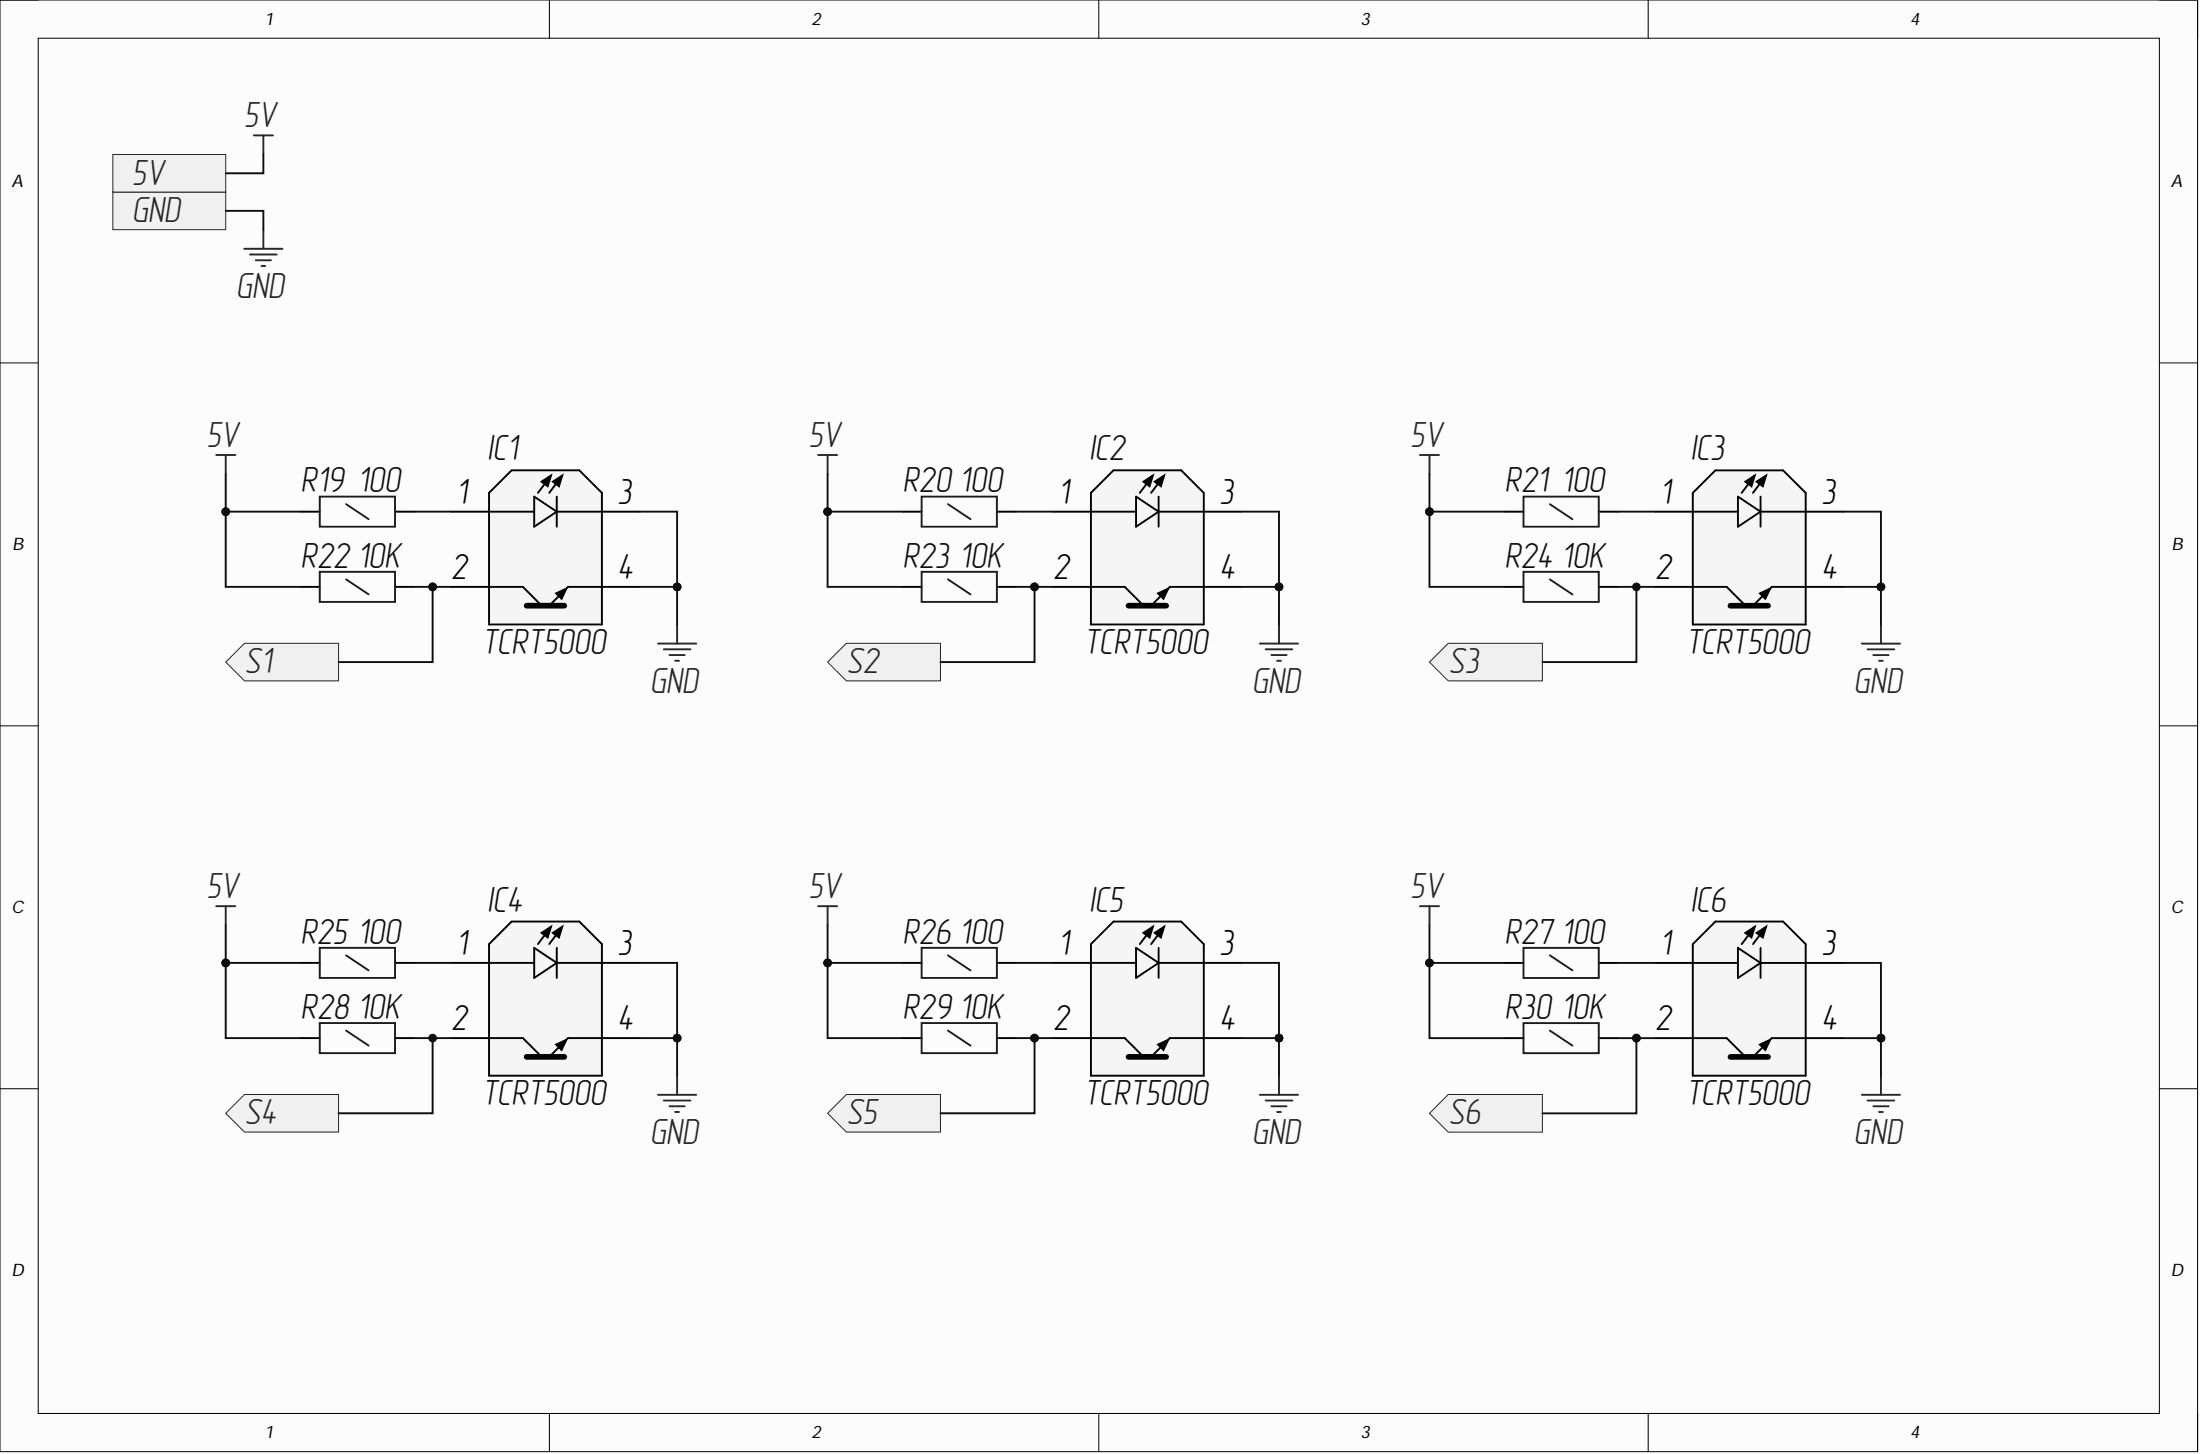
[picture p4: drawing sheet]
<svg xmlns="http://www.w3.org/2000/svg" width="292mm" height="193mm" viewBox="0 0 292 193" stroke-linecap="round" stroke-linejoin="round" font-family="sans-serif">
<path d="M0 0h291.8v192.7h-291.8z" fill-rule="evenodd" fill="#fcfcfc"/>
<path d="M0 0h291.8v192.7h-291.8z" fill="none" stroke="#000" stroke-width=".13"/>
<path d="M5.1 5.1h281.6v182.5h-281.6z" fill-rule="evenodd" fill="#fcfcfc"/>
<g fill="none" stroke="#000" stroke-width=".13">
<path d="M0 0h5.1M5.1 5.1h281.6v182.5h-281.6zM72.9 0v5.1M145.9 0v5.1M218.8 0v5.1M286.7 0h5.1v5.1M0 48.2h5.1M286.7 48.2h5.1M0 96.3h5.1M286.7 96.3h5.1M0 144.5h5.1M286.7 144.5h5.1"/>
<path d="M72.9 187.6v5.1M145.9 187.6v5.1M218.8 187.6v5.1M291.8 187.6v5.1"/>
</g>
<path d="M59.9 67.9h5M59.9 77.9h5M79.9 67.9h5M79.9 77.9h5" fill="none" stroke="#000" stroke-width=".25"/>
<path d="M64.9 65.4l3-3h9l3 3v17.5h-15z" fill-rule="evenodd" fill="#f5f5f5"/>
<path d="M64.9 65.4l3-3h9l3 3v17.5h-15z" fill="none" stroke="#f5f5f5" stroke-width=".13"/>
<g fill="none" stroke="#000" stroke-width=".25">
<path d="M40 67.9h2.5M40 77.9h2.5M52.4 67.9h2.5M52.4 77.9h2.5M64.9 65.4l3-3h9l3 3v17.5h-15zM64.9 67.9h6M64.9 77.9h4.5l2.5 2.5M70.9 65.9l3 2-3 2zM71.9 63.9l1.3-.8-.5 1.4zM72.9 63.4l-1.5 2M73.4 63.9l1.2-.8-.4 1.4zM73.8 78.7l1.4-.6-.6 1.4z"/>
<path d="M73.9 65.9v4M73.9 67.9h6M74.4 63.4l-1.5 2M79.9 77.9h-4.5l-2.5 2.5M139.8 67.9h5M139.8 77.9h5M159.8 67.9h5M159.8 77.9h5"/>
</g>
<path d="M69.9 80.4h5" fill="none" stroke="#000" stroke-width=".76"/>
<path d="M71.9 63.9l1.3-.8-.5 1.4zM73.4 63.9l1.2-.8-.4 1.4zM73.8 78.7l1.4-.6-.6 1.4z" fill="#000"/>
<path d="M42.5 65.9h9.9v4h-9.9zM42.5 75.9h9.9v4h-9.9zM46 66.9l2.9 2M46 76.9l2.9 2" fill="none" stroke="#1c1c1c" stroke-width=".25"/>
<path d="M28.7 60.4h2.5M30 60.4v2.5M87.4 85.4h5M88.1 86.2h3.6M88.9 86.9h2M89.6 87.7h.6M89.9 82.9v2.5" fill="none" stroke="#262626" stroke-width=".25"/>
<path d="M144.8 65.4l3-3h9l3 3v17.5h-15z" fill-rule="evenodd" fill="#f5f5f5"/>
<path d="M144.8 65.4l3-3h9l3 3v17.5h-15z" fill="none" stroke="#f5f5f5" stroke-width=".13"/>
<g fill="none" stroke="#000" stroke-width=".25">
<path d="M119.9 67.9h2.5M119.9 77.9h2.5M132.4 67.9h2.5M132.4 77.9h2.5M144.8 65.4l3-3h9l3 3v17.5h-15zM144.8 67.9h6M144.8 77.9h4.5l2.5 2.5M150.8 65.9l3 2-3 2zM151.8 63.9l1.3-.8-.5 1.4zM152.8 63.4l-1.5 2M153.3 63.9l1.3-.8-.5 1.4zM153.8 78.7l1.3-.6-.6 1.4z"/>
<path d="M153.8 65.9v4M153.8 67.9h6M154.3 63.4l-1.5 2M159.8 77.9h-4.5l-2.5 2.5M219.8 67.9h5M219.8 77.9h5M239.7 67.9h5M239.7 77.9h5"/>
</g>
<path d="M149.8 80.4h5" fill="none" stroke="#000" stroke-width=".76"/>
<path d="M151.8 63.9l1.3-.8-.5 1.4zM153.3 63.9l1.3-.8-.5 1.4zM153.8 78.7l1.3-.6-.6 1.4z" fill="#000"/>
<path d="M122.4 65.9h10v4h-10zM122.4 75.9h10v4h-10zM125.9 66.9l3 2M125.9 76.9l3 2" fill="none" stroke="#1c1c1c" stroke-width=".25"/>
<path d="M108.6 60.4h2.6M109.9 60.4v2.5M167.3 85.4h5.1M168 86.2h3.6M168.8 86.9h2M169.6 87.7h.5M169.8 82.9v2.5" fill="none" stroke="#262626" stroke-width=".25"/>
<path d="M224.8 65.4l3-3h8.9l3 3v17.5h-14.9z" fill-rule="evenodd" fill="#f5f5f5"/>
<path d="M224.8 65.4l3-3h8.9l3 3v17.5h-14.9z" fill="none" stroke="#f5f5f5" stroke-width=".13"/>
<g fill="none" stroke="#000" stroke-width=".25">
<path d="M199.8 67.9h2.5M199.8 77.9h2.5M212.3 67.9h2.5M212.3 77.9h2.5M224.8 65.4l3-3h8.9l3 3v17.5h-14.9zM224.8 67.9h6M224.8 77.9h4.5l2.5 2.5M230.8 65.9l3 2-3 2zM231.7 63.9l1.3-.8-.5 1.4zM232.7 63.4l-1.5 2M233.2 63.9l1.3-.8-.5 1.4zM233.7 78.8l1.3-.7-.6 1.4z"/>
<path d="M233.8 65.9v4M233.8 67.9h5.9M234.2 63.4l-1.5 2M239.7 77.9h-4.5l-2.5 2.5M59.9 127.8h5M59.9 137.8h5M79.9 127.8h5M79.9 137.8h5"/>
</g>
<path d="M229.8 80.4h4.9" fill="none" stroke="#000" stroke-width=".76"/>
<path d="M231.7 63.9l1.3-.8-.5 1.4zM233.2 63.9l1.3-.8-.5 1.4zM233.7 78.8l1.3-.7-.6 1.4z" fill="#000"/>
<path d="M202.3 65.9h10v4h-10zM202.3 75.9h10v4h-10zM205.8 66.9l3 2M205.8 76.9l3 2" fill="none" stroke="#1c1c1c" stroke-width=".25"/>
<path d="M188.5 60.4h2.6M189.8 60.4v2.5M247.2 85.4h5.1M248 86.2h3.5M248.7 86.9h2.1M249.5 87.7h.5M249.7 82.9v2.5" fill="none" stroke="#262626" stroke-width=".25"/>
<path d="M64.9 125.3l3-3h9l3 3v17.5h-15z" fill-rule="evenodd" fill="#f5f5f5"/>
<path d="M64.9 125.3l3-3h9l3 3v17.5h-15z" fill="none" stroke="#f5f5f5" stroke-width=".13"/>
<g fill="none" stroke="#000" stroke-width=".25">
<path d="M40 127.8h2.5M40 137.8h2.5M52.4 127.8h2.5M52.4 137.8h2.5M64.9 125.3l3-3h9l3 3v17.5h-15zM64.9 127.8h6M64.9 137.8h4.5l2.5 2.5M70.9 125.8l3 2-3 2zM71.9 123.8l1.3-.8-.5 1.4zM72.9 123.3l-1.5 2M73.4 123.8l1.2-.8-.4 1.4zM73.8 138.6l1.4-.6-.6 1.3z"/>
<path d="M73.9 125.8v4M73.9 127.8h6M74.4 123.3l-1.5 2M79.9 137.8h-4.5l-2.5 2.5M139.8 127.8h5M139.8 137.8h5M159.8 127.8h5M159.8 137.8h5"/>
</g>
<path d="M69.9 140.3h5" fill="none" stroke="#000" stroke-width=".76"/>
<path d="M71.9 123.8l1.3-.8-.5 1.4zM73.4 123.8l1.2-.8-.4 1.4zM73.8 138.6l1.4-.6-.6 1.3z" fill="#000"/>
<path d="M42.5 125.8h9.9v4h-9.9zM42.5 135.8h9.9v4h-9.9zM46 126.8l2.9 2M46 136.8l2.9 2" fill="none" stroke="#1c1c1c" stroke-width=".25"/>
<path d="M28.7 120.3h2.5M30 120.3v2.5M87.4 145.3h5M88.1 146.1h3.6M88.9 146.8h2M89.6 147.6h.6M89.9 142.8v2.5" fill="none" stroke="#262626" stroke-width=".25"/>
<path d="M144.8 125.3l3-3h9l3 3v17.5h-15z" fill-rule="evenodd" fill="#f5f5f5"/>
<path d="M144.8 125.3l3-3h9l3 3v17.5h-15z" fill="none" stroke="#f5f5f5" stroke-width=".13"/>
<g fill="none" stroke="#000" stroke-width=".25">
<path d="M119.9 127.8h2.5M119.9 137.8h2.5M132.4 127.8h2.5M132.4 137.8h2.5M144.8 125.3l3-3h9l3 3v17.5h-15zM144.8 127.8h6M144.8 137.8h4.5l2.5 2.5M150.8 125.8l3 2-3 2zM151.8 123.8l1.3-.8-.5 1.4zM152.8 123.3l-1.5 2M153.3 123.8l1.3-.8-.5 1.4zM153.8 138.6l1.3-.6-.6 1.3z"/>
<path d="M153.8 125.8v4M153.8 127.8h6M154.3 123.3l-1.5 2M159.8 137.8h-4.5l-2.5 2.5M219.8 127.8h5M219.8 137.8h5M239.7 127.8h5M239.7 137.8h5"/>
</g>
<path d="M149.8 140.3h5" fill="none" stroke="#000" stroke-width=".76"/>
<path d="M151.8 123.8l1.3-.8-.5 1.4zM153.3 123.8l1.3-.8-.5 1.4zM153.8 138.6l1.3-.6-.6 1.3z" fill="#000"/>
<path d="M122.4 125.8h10v4h-10zM122.4 135.8h10v4h-10zM125.9 126.8l3 2M125.9 136.8l3 2" fill="none" stroke="#1c1c1c" stroke-width=".25"/>
<path d="M108.6 120.3h2.6M109.9 120.3v2.5M167.3 145.3h5.1M168 146.1h3.6M168.8 146.8h2M169.6 147.6h.5M169.8 142.8v2.5" fill="none" stroke="#262626" stroke-width=".25"/>
<path d="M224.8 125.3l3-3h8.9l3 3v17.5h-14.9z" fill-rule="evenodd" fill="#f5f5f5"/>
<path d="M224.8 125.3l3-3h8.9l3 3v17.5h-14.9z" fill="none" stroke="#f5f5f5" stroke-width=".13"/>
<g fill="none" stroke="#000" stroke-width=".25">
<path d="M199.8 127.8h2.5M199.8 137.8h2.5M212.3 127.8h2.5M212.3 137.8h2.5M224.8 125.3l3-3h8.9l3 3v17.5h-14.9zM224.8 127.8h6M224.8 137.8h4.5l2.5 2.5M230.8 125.8l3 2-3 2zM231.7 123.8l1.3-.8-.5 1.4zM232.7 123.3l-1.5 2M233.2 123.8l1.3-.8-.5 1.4zM233.7 138.6l1.3-.6-.6 1.4z"/>
<path d="M233.8 125.8v4M233.8 127.8h5.9M234.2 123.3l-1.5 2M239.7 137.8h-4.5l-2.5 2.5"/>
</g>
<path d="M229.8 140.3h4.9" fill="none" stroke="#000" stroke-width=".76"/>
<path d="M231.7 123.8l1.3-.8-.5 1.4zM233.2 123.8l1.3-.8-.5 1.4zM233.7 138.6l1.3-.6-.6 1.4z" fill="#000"/>
<path d="M202.3 125.8h10v4h-10zM202.3 135.8h10v4h-10zM205.8 126.8l3 2M205.8 136.8l3 2" fill="none" stroke="#1c1c1c" stroke-width=".25"/>
<path d="M188.5 120.3h2.6M189.8 120.3v2.5M247.2 145.3h5.1M248 146.1h3.5M248.7 146.8h2.1M249.5 147.6h.5M249.7 142.8v2.5" fill="none" stroke="#262626" stroke-width=".25"/>
<path d="M15 25.5h15v5h-15z" fill-rule="evenodd" fill="#f0f0f0"/>
<path d="M15 25.5h15v5h-15z" fill="none" stroke="#262626" stroke-width=".13"/>
<path d="M15 20.5h15v5h-15z" fill-rule="evenodd" fill="#f0f0f0"/>
<path d="M15 20.5h15v5h-15z" fill="none" stroke="#262626" stroke-width=".13"/>
<path d="M33.7 18h2.5M35 18v2.5M32.4 33h5.1M33.2 33.8h3.5M34 34.5h2M34.7 35.3h.5M35 30.5v2.5" fill="none" stroke="#262626" stroke-width=".25"/>
<path d="M30 87.9l2.5-2.5h12.5v5h-12.5z" fill-rule="evenodd" fill="#f0f0f0"/>
<path d="M30 87.9l2.5-2.5h12.5v5h-12.5z" fill="none" stroke="#262626" stroke-width=".13"/>
<path d="M244.7 67.9h5v15" fill="none" stroke="#0e0e0e" stroke-width=".25"/>
<circle cx="249.7" cy="77.9" r=".51" fill="#0e0e0e"/>
<circle cx="249.7" cy="77.9" r=".51" fill="none" stroke="#0e0e0e" stroke-width=".13"/>
<path d="M30 122.8v15h10" fill="none" stroke="#0e0e0e" stroke-width=".25"/>
<circle cx="30" cy="127.8" r=".51" fill="#0e0e0e"/>
<circle cx="30" cy="127.8" r=".51" fill="none" stroke="#0e0e0e" stroke-width=".13"/>
<path d="M30 127.8h10" fill="none" stroke="#0e0e0e" stroke-width=".25"/>
<circle cx="30" cy="127.8" r=".51" fill="#0e0e0e"/>
<circle cx="30" cy="127.8" r=".51" fill="none" stroke="#0e0e0e" stroke-width=".13"/>
<path d="M30 62.9v15h10" fill="none" stroke="#0e0e0e" stroke-width=".25"/>
<circle cx="30" cy="67.9" r=".51" fill="#0e0e0e"/>
<circle cx="30" cy="67.9" r=".51" fill="none" stroke="#0e0e0e" stroke-width=".13"/>
<path d="M30 67.9h10" fill="none" stroke="#0e0e0e" stroke-width=".25"/>
<circle cx="30" cy="67.9" r=".51" fill="#0e0e0e"/>
<circle cx="30" cy="67.9" r=".51" fill="none" stroke="#0e0e0e" stroke-width=".13"/>
<path d="M30 28h5v2.5M35 20.5v2.5h-5M57.4 77.9v10h-12.4" fill="none" stroke="#0e0e0e" stroke-width=".25"/>
<circle cx="57.4" cy="77.9" r=".51" fill="#0e0e0e"/>
<circle cx="57.4" cy="77.9" r=".51" fill="none" stroke="#0e0e0e" stroke-width=".13"/>
<path d="M54.9 77.9h5M54.9 137.8h5M54.9 127.8h5" fill="none" stroke="#0e0e0e" stroke-width=".25"/>
<circle cx="57.4" cy="77.9" r=".51" fill="#0e0e0e"/>
<circle cx="57.4" cy="77.9" r=".51" fill="none" stroke="#0e0e0e" stroke-width=".13"/>
<path d="M54.9 67.9h5M84.9 137.8h5" fill="none" stroke="#0e0e0e" stroke-width=".25"/>
<circle cx="89.9" cy="137.8" r=".51" fill="#0e0e0e"/>
<circle cx="89.9" cy="137.8" r=".51" fill="none" stroke="#0e0e0e" stroke-width=".13"/>
<path d="M84.9 127.8h5v15" fill="none" stroke="#0e0e0e" stroke-width=".25"/>
<circle cx="89.9" cy="137.8" r=".51" fill="#0e0e0e"/>
<circle cx="89.9" cy="137.8" r=".51" fill="none" stroke="#0e0e0e" stroke-width=".13"/>
<path d="M84.9 77.9h5" fill="none" stroke="#0e0e0e" stroke-width=".25"/>
<circle cx="89.9" cy="77.9" r=".51" fill="#0e0e0e"/>
<circle cx="89.9" cy="77.9" r=".51" fill="none" stroke="#0e0e0e" stroke-width=".13"/>
<path d="M84.9 67.9h5v15" fill="none" stroke="#0e0e0e" stroke-width=".25"/>
<circle cx="89.9" cy="77.9" r=".51" fill="#0e0e0e"/>
<circle cx="89.9" cy="77.9" r=".51" fill="none" stroke="#0e0e0e" stroke-width=".13"/>
<path d="M109.9 122.8v15h10" fill="none" stroke="#0e0e0e" stroke-width=".25"/>
<circle cx="109.9" cy="127.8" r=".51" fill="#0e0e0e"/>
<circle cx="109.9" cy="127.8" r=".51" fill="none" stroke="#0e0e0e" stroke-width=".13"/>
<path d="M109.9 127.8h10" fill="none" stroke="#0e0e0e" stroke-width=".25"/>
<circle cx="109.9" cy="127.8" r=".51" fill="#0e0e0e"/>
<circle cx="109.9" cy="127.8" r=".51" fill="none" stroke="#0e0e0e" stroke-width=".13"/>
<path d="M109.9 62.9v15h10" fill="none" stroke="#0e0e0e" stroke-width=".25"/>
<circle cx="109.9" cy="67.9" r=".51" fill="#0e0e0e"/>
<circle cx="109.9" cy="67.9" r=".51" fill="none" stroke="#0e0e0e" stroke-width=".13"/>
<path d="M109.9 67.9h10" fill="none" stroke="#0e0e0e" stroke-width=".25"/>
<circle cx="109.9" cy="67.9" r=".51" fill="#0e0e0e"/>
<circle cx="109.9" cy="67.9" r=".51" fill="none" stroke="#0e0e0e" stroke-width=".13"/>
<path d="M134.9 137.8h4.9" fill="none" stroke="#0e0e0e" stroke-width=".25"/>
<circle cx="137.4" cy="137.8" r=".51" fill="#0e0e0e"/>
<circle cx="137.4" cy="137.8" r=".51" fill="none" stroke="#0e0e0e" stroke-width=".13"/>
<path d="M134.9 77.9h4.9M134.9 127.8h4.9" fill="none" stroke="#0e0e0e" stroke-width=".25"/>
<circle cx="137.4" cy="77.9" r=".51" fill="#0e0e0e"/>
<circle cx="137.4" cy="77.9" r=".51" fill="none" stroke="#0e0e0e" stroke-width=".13"/>
<path d="M134.9 67.9h4.9M164.8 137.8h5" fill="none" stroke="#0e0e0e" stroke-width=".25"/>
<circle cx="169.8" cy="137.8" r=".51" fill="#0e0e0e"/>
<circle cx="169.8" cy="137.8" r=".51" fill="none" stroke="#0e0e0e" stroke-width=".13"/>
<path d="M164.8 127.8h5v15" fill="none" stroke="#0e0e0e" stroke-width=".25"/>
<circle cx="169.8" cy="137.8" r=".51" fill="#0e0e0e"/>
<circle cx="169.8" cy="137.8" r=".51" fill="none" stroke="#0e0e0e" stroke-width=".13"/>
<path d="M164.8 77.9h5" fill="none" stroke="#0e0e0e" stroke-width=".25"/>
<circle cx="169.8" cy="77.9" r=".51" fill="#0e0e0e"/>
<circle cx="169.8" cy="77.9" r=".51" fill="none" stroke="#0e0e0e" stroke-width=".13"/>
<path d="M164.8 67.9h5v15" fill="none" stroke="#0e0e0e" stroke-width=".25"/>
<circle cx="169.8" cy="77.9" r=".51" fill="#0e0e0e"/>
<circle cx="169.8" cy="77.9" r=".51" fill="none" stroke="#0e0e0e" stroke-width=".13"/>
<path d="M189.8 122.8v15h10" fill="none" stroke="#0e0e0e" stroke-width=".25"/>
<circle cx="189.8" cy="127.8" r=".51" fill="#0e0e0e"/>
<circle cx="189.8" cy="127.8" r=".51" fill="none" stroke="#0e0e0e" stroke-width=".13"/>
<path d="M189.8 127.8h10" fill="none" stroke="#0e0e0e" stroke-width=".25"/>
<circle cx="189.8" cy="127.8" r=".51" fill="#0e0e0e"/>
<circle cx="189.8" cy="127.8" r=".51" fill="none" stroke="#0e0e0e" stroke-width=".13"/>
<path d="M189.8 62.9v15h10" fill="none" stroke="#0e0e0e" stroke-width=".25"/>
<circle cx="189.8" cy="67.9" r=".51" fill="#0e0e0e"/>
<circle cx="189.8" cy="67.9" r=".51" fill="none" stroke="#0e0e0e" stroke-width=".13"/>
<path d="M189.8 67.9h10" fill="none" stroke="#0e0e0e" stroke-width=".25"/>
<circle cx="189.8" cy="67.9" r=".51" fill="#0e0e0e"/>
<circle cx="189.8" cy="67.9" r=".51" fill="none" stroke="#0e0e0e" stroke-width=".13"/>
<path d="M214.8 137.8h5" fill="none" stroke="#0e0e0e" stroke-width=".25"/>
<circle cx="217.3" cy="137.8" r=".51" fill="#0e0e0e"/>
<circle cx="217.3" cy="137.8" r=".51" fill="none" stroke="#0e0e0e" stroke-width=".13"/>
<path d="M214.8 77.9h5M214.8 67.9h5M214.8 127.8h5M244.7 137.8h5" fill="none" stroke="#0e0e0e" stroke-width=".25"/>
<circle cx="249.7" cy="137.8" r=".51" fill="#0e0e0e"/>
<circle cx="249.7" cy="137.8" r=".51" fill="none" stroke="#0e0e0e" stroke-width=".13"/>
<path d="M244.7 127.8h5v15" fill="none" stroke="#0e0e0e" stroke-width=".25"/>
<circle cx="249.7" cy="137.8" r=".51" fill="#0e0e0e"/>
<circle cx="249.7" cy="137.8" r=".51" fill="none" stroke="#0e0e0e" stroke-width=".13"/>
<path d="M244.7 77.9h5" fill="none" stroke="#0e0e0e" stroke-width=".25"/>
<circle cx="249.7" cy="77.9" r=".51" fill="#0e0e0e"/>
<circle cx="249.7" cy="77.9" r=".51" fill="none" stroke="#0e0e0e" stroke-width=".13"/>
<path d="M109.9 87.9l2.5-2.5h12.5v5h-12.5z" fill-rule="evenodd" fill="#f0f0f0"/>
<path d="M109.9 87.9l2.5-2.5h12.5v5h-12.5z" fill="none" stroke="#262626" stroke-width=".13"/>
<path d="M137.4 77.9v10h-12.5" fill="none" stroke="#0e0e0e" stroke-width=".25"/>
<circle cx="137.4" cy="77.9" r=".51" fill="#0e0e0e"/>
<circle cx="137.4" cy="77.9" r=".51" fill="none" stroke="#0e0e0e" stroke-width=".13"/>
<path d="M189.8 87.9l2.5-2.5h12.5v5h-12.5z" fill-rule="evenodd" fill="#f0f0f0"/>
<path d="M189.8 87.9l2.5-2.5h12.5v5h-12.5z" fill="none" stroke="#262626" stroke-width=".13"/>
<path d="M217.3 77.9v10h-12.5" fill="none" stroke="#0e0e0e" stroke-width=".25"/>
<circle cx="217.3" cy="77.9" r=".51" fill="#0e0e0e"/>
<circle cx="217.3" cy="77.9" r=".51" fill="none" stroke="#0e0e0e" stroke-width=".13"/>
<path d="M32.5 145.3h12.5v4.9h-12.5l-2.5-2.4z" fill-rule="evenodd" fill="#f0f0f0"/>
<path d="M32.5 145.3h12.5v4.9h-12.5l-2.5-2.4z" fill="none" stroke="#262626" stroke-width=".13"/>
<path d="M57.4 137.8v10h-12.4" fill="none" stroke="#0e0e0e" stroke-width=".25"/>
<circle cx="57.4" cy="137.8" r=".51" fill="#0e0e0e"/>
<circle cx="57.4" cy="137.8" r=".51" fill="none" stroke="#0e0e0e" stroke-width=".13"/>
<path d="M112.4 145.3h12.5v4.9h-12.5l-2.5-2.4z" fill-rule="evenodd" fill="#f0f0f0"/>
<path d="M112.4 145.3h12.5v4.9h-12.5l-2.5-2.4z" fill="none" stroke="#262626" stroke-width=".13"/>
<path d="M137.4 137.8v10h-12.5" fill="none" stroke="#0e0e0e" stroke-width=".25"/>
<circle cx="137.4" cy="137.8" r=".51" fill="#0e0e0e"/>
<circle cx="137.4" cy="137.8" r=".51" fill="none" stroke="#0e0e0e" stroke-width=".13"/>
<path d="M192.3 145.3h12.5v5h-12.5l-2.5-2.5z" fill-rule="evenodd" fill="#f0f0f0"/>
<path d="M192.3 145.3h12.5v5h-12.5l-2.5-2.5z" fill="none" stroke="#262626" stroke-width=".13"/>
<path d="M217.3 137.8v10h-12.5" fill="none" stroke="#0e0e0e" stroke-width=".25"/>
<circle cx="217.3" cy="137.8" r=".51" fill="#0e0e0e"/>
<circle cx="217.3" cy="137.8" r=".51" fill="none" stroke="#0e0e0e" stroke-width=".13"/>
<g font-size="4.9" fill="#262626">
<text x="32.4" y="16.9">5V</text>
<text x="17.5" y="29.5">GND</text>
<text x="17.5" y="24.5">5V</text>
<text x="31.3" y="39.5">GND</text>
<text x="27.4" y="59.3">5V</text>
<text x="107.3" y="59.3">5V</text>
<text x="187.2" y="59.3">5V</text>
<text x="32.5" y="89.3">S1</text>
<text x="112.4" y="89.3">S2</text>
<text x="192.3" y="89.3">S3</text>
<text x="86.3" y="91.9">GND</text>
<text x="166.2" y="91.9">GND</text>
<text x="246.1" y="91.9">GND</text>
<text x="27.4" y="119.2">5V</text>
<text x="107.3" y="119.2">5V</text>
<text x="187.2" y="119.2">5V</text>
<text x="32.5" y="149.2">S4</text>
<text x="112.4" y="149.2">S5</text>
<text x="192.3" y="149.2">S6</text>
<text x="86.3" y="151.8">GND</text>
<text x="166.2" y="151.8">GND</text>
<text x="246.1" y="151.8">GND</text>
</g>
<g font-size="4.9" fill="#0e0e0e">
<text x="39.9" y="65.3">R19</text>
<text x="47.4" y="65.3">100</text>
<text x="64.7" y="61.1">IC1</text>
<text x="119.8" y="65.3">R20</text>
<text x="127.4" y="65.3">100</text>
<text x="144.6" y="61.1">IC2</text>
<text x="199.8" y="65.3">R21</text>
<text x="207.3" y="65.3">100</text>
<text x="224.5" y="61.1">IC3</text>
<text x="39.9" y="75.4">R22</text>
<text x="47.4" y="75.4">10K</text>
<text x="119.8" y="75.4">R23</text>
<text x="127.4" y="75.4">10K</text>
<text x="199.8" y="75.4">R24</text>
<text x="207.3" y="75.4">10K</text>
<text x="63.9" y="86.8">TCRT5000</text>
<text x="143.9" y="86.8">TCRT5000</text>
<text x="223.8" y="86.8">TCRT5000</text>
<text x="39.9" y="125.2">R25</text>
<text x="47.4" y="125.2">100</text>
<text x="64.7" y="121">IC4</text>
<text x="119.8" y="125.2">R26</text>
<text x="127.4" y="125.2">100</text>
<text x="144.6" y="121">IC5</text>
<text x="199.8" y="125.2">R27</text>
<text x="207.3" y="125.2">100</text>
<text x="224.5" y="121">IC6</text>
<text x="39.9" y="135.2">R28</text>
<text x="47.4" y="135.2">10K</text>
<text x="119.8" y="135.2">R29</text>
<text x="127.4" y="135.2">10K</text>
<text x="199.8" y="135.2">R30</text>
<text x="207.3" y="135.2">10K</text>
<text x="63.9" y="146.7">TCRT5000</text>
<text x="143.9" y="146.7">TCRT5000</text>
<text x="223.8" y="146.7">TCRT5000</text>
</g>
<g font-size="4.9">
<text x="60.6" y="66.8">1</text>
<text x="82" y="66.8">3</text>
<text x="140.5" y="66.8">1</text>
<text x="161.9" y="66.8">3</text>
<text x="220.4" y="66.8">1</text>
<text x="241.8" y="66.8">3</text>
<text x="59.9" y="76.8">2</text>
<text x="82" y="76.8">4</text>
<text x="139.8" y="76.8">2</text>
<text x="161.9" y="76.8">4</text>
<text x="219.7" y="76.8">2</text>
<text x="241.8" y="76.8">4</text>
<text x="60.6" y="126.8">1</text>
<text x="82" y="126.8">3</text>
<text x="140.5" y="126.8">1</text>
<text x="161.9" y="126.8">3</text>
<text x="220.4" y="126.8">1</text>
<text x="241.8" y="126.8">3</text>
<text x="59.9" y="136.7">2</text>
<text x="82" y="136.7">4</text>
<text x="139.8" y="136.7">2</text>
<text x="161.9" y="136.7">4</text>
<text x="219.7" y="136.7">2</text>
<text x="241.8" y="136.7">4</text>
</g>
<g font-size="2.3">
<text x="35.1" y="3.3">1</text>
<text x="107.7" y="3.3">2</text>
<text x="180.7" y="3.3">3</text>
<text x="253.6" y="3.3">4</text>
<text x="1.5" y="24.8">A</text>
<text x="288.2" y="24.8">A</text>
<text x="1.6" y="73">B</text>
<text x="288.3" y="73">B</text>
<text x="1.5" y="121.2">C</text>
<text x="288.2" y="121.2">C</text>
<text x="1.5" y="169.3">D</text>
<text x="288.2" y="169.3">D</text>
<text x="35.1" y="190.9">1</text>
<text x="107.7" y="190.9">2</text>
<text x="180.7" y="190.9">3</text>
<text x="253.6" y="190.9">4</text>
</g>
</svg>
